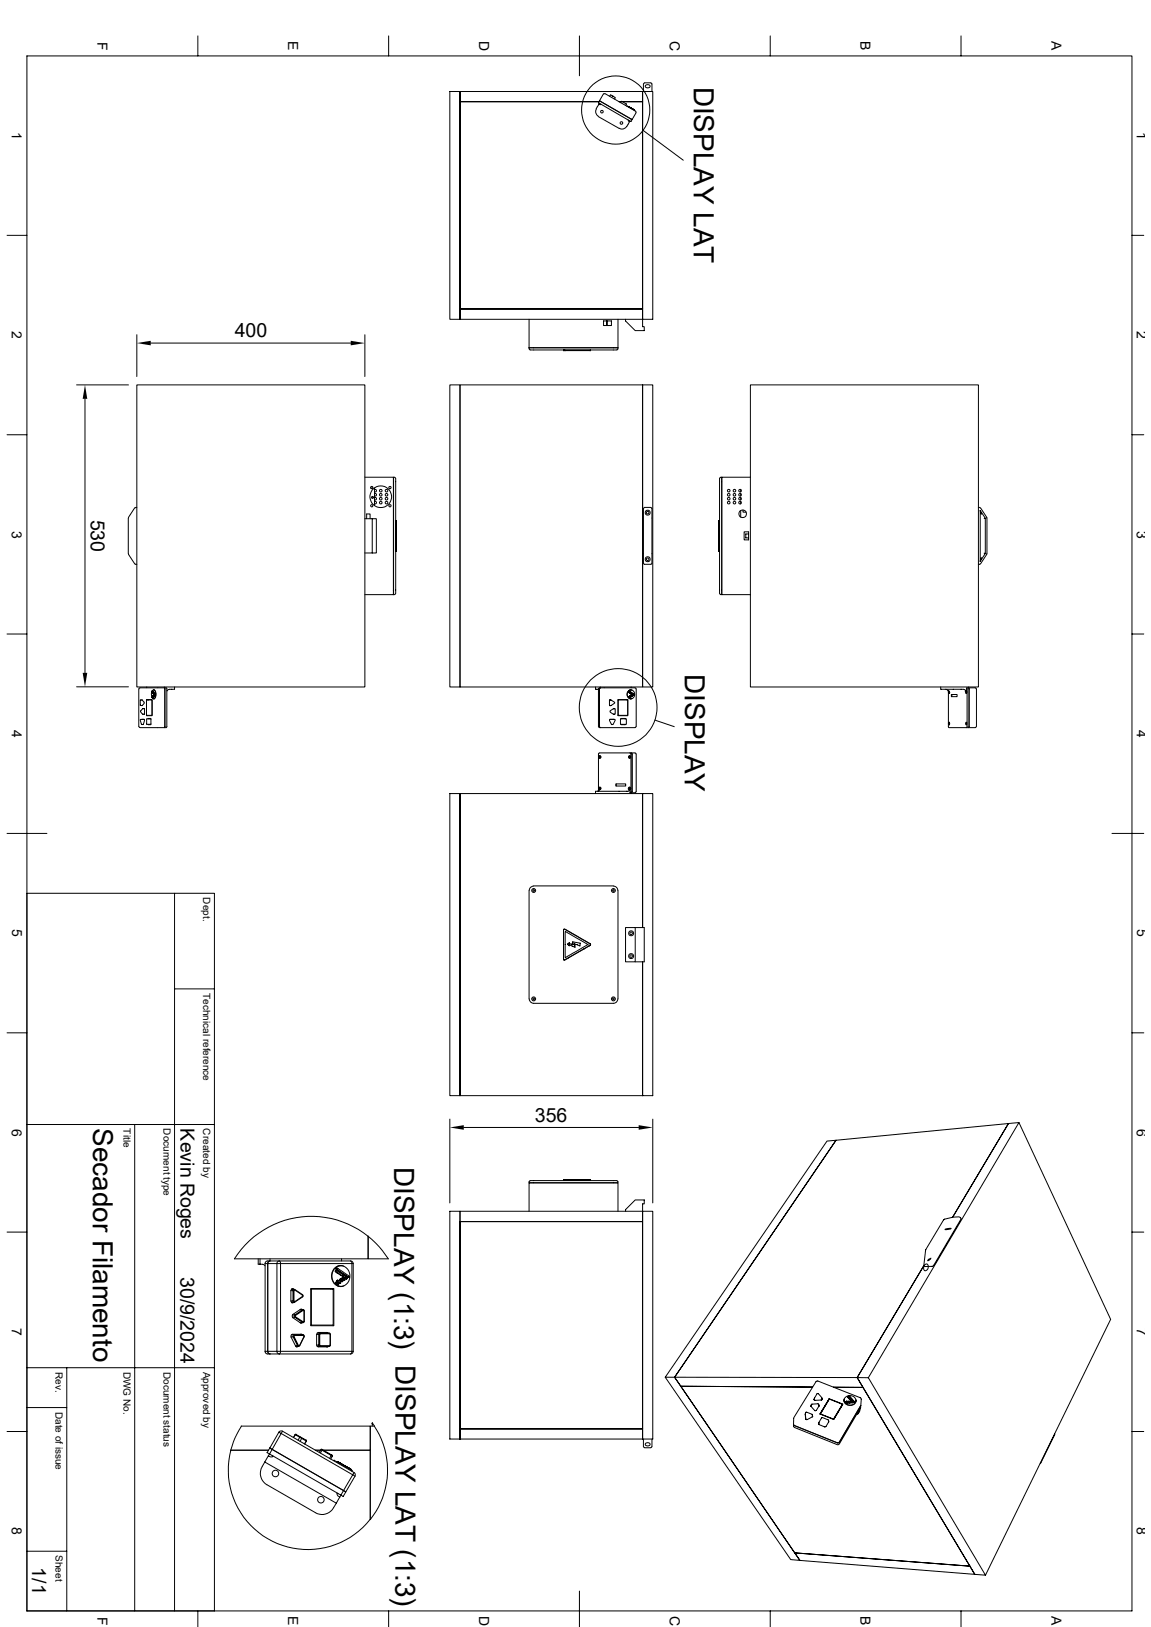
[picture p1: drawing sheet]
<svg xmlns="http://www.w3.org/2000/svg" width="297mm" height="420mm" viewBox="0 0 297 420" stroke-linecap="round" stroke-linejoin="round" font-family="sans-serif">
<g fill="none" stroke="#000" stroke-width=".26">
<path d="M6.9 14.4h285.2v401.4h-285.2zM51.1 9.3v5.1M100.3 9.3v5.1M149.5 9.3v10.3M198.8 9.3v5.1M248 9.3v5.1M116.1 23.6h2.6v58.8h-2.6zM118.7 23.6h47.1v56.2h-47.1v-53.6h35.9h-35.9zM153.9 28.1a1.37 1.37 0 0 0 .5 1.9M154.4 30.1l5.4 3M154.6 26.9l-.8 1.2M154.7 26l8.4 4.9-.3 .5-8.3-4.8z"/>
<path d="M154.7 26.7l-.1 .2M154.7 26l8.4 4.9 1-1.8M154.9 26.8l.2 .2-.5-.1M155.7 24.3l-1 1.7M156.1 24.2l-.4 .1M156.1 24.2l7.9 4.5M157.5 24.6l-.2 .2M157.5 24.5l1.2 .6M158.7 25.2h.1M158.7 25.3l-.1 .3M159.7 26.2h.6M160.4 26.2l-.2 .3"/>
<path d="M160.4 26.2h.1M160.4 26.2l1.2 .6M160.6 26.2h5.2M161.6 26.8l-.1 .4M161.7 32.6a1.37 1.37 0 0 1-1.9 .5M161.8 27.4l2 1.2M162.2 27.5l.4 .2M162.2 27.5v.1M162.2 27.5h.1M162.3 31.1l-.2-.1 .3 .4-.6 1.2M162.6 27.7l.2 .2M162.6 27.7l-.1 .1"/>
<path d="M162.6 31.2l-.2 .2M162.8 27.9l.2 .1M162.8 27.9h-.1M163 28l.3 .1M163 28h.1M163.3 28.1l.2 .1M163.3 28.1l-.1 .1M163.5 28.2l.2 .2M163.5 28.2h.1M163.5 28.2l-.1 .1M164 28.7l.1 .4M165.8 23.6h2.6v58.8h-2.6z"/>
<path d="M165.9 33.7l10.4 7.7M166.3 21.4l-.2 .2-.1 2M166.3 21.4h1.6M166.5 22.1a.65 .65 0 0 1 .8-.3 .65 .65 0 0 1 .4 .6 .65 .65 0 0 1-.7 .3 .65 .65 0 0 1-.5-.6zM167.9 21.4l.3 .3M168.2 21.7v1.9M1.8 60.7h5.1M118.7 79.8h47.1v2.6h-47.1zM292.1 60.7h3M19.8 99.4h13.3M35.3 99.4h58.8v77.9h-58.8zM35.3 86.4v10.8"/>
<path d="M38.9 88.6h51.6M94.1 86.4v10.8M116.1 99.4h2.6v77.9h-2.6zM118.7 99.4h47.1v77.9h-47.1zM136.5 82.4v7.6M136.5 89.8h23v.2M136.6 90a.88 .88 0 0 0 1.1 .3h21.5l.2-.3M145.7 90.3h-.3v.2h7v-.2M145.9 90.4l-.4 .1M145.9 90.4h6.5M145.9 90.4l-.3 .1M155.7 82.8h2.1v1.2h-2.1z"/>
<path d="M156.5 82.8v1.2M156.7 82.8v1.2M159.5 82.4v7.3h-23M161.4 82.4v.4l2.5 2.5h2.3v-1h-.4v-1.9M165.8 99.4h2.6v77.9h-2.6zM193.6 99.4h58.9v77.9h-58.9zM1.8 112.2h5.1M21.9 103v70.7M292.1 112.2h3M33.1 133.7v9.2M33.2 133.6l-.1 .1M34.8 131.1l-1.7 2.5"/>
<path d="M35 131h.3M35 131l-.2 .1M94.1 133.9h3v8.8h-1v-8.8M94.1 123.2h7.4v29.1M95.5 133.9v-1.2h-.9v1.2M95.6 126h.6M95.8 128.4h.3v.3M96.6 126v4.5M96.7 128.4a.33 .33 0 0 1 .5 .3 .33 .33 0 0 1-.5 .3M96.7 127.4a.33 .33 0 0 1 .5 .3 .33 .33 0 0 1-.5 .3M96.7 129.5a.33 .33 0 0 1 .5 .3 .33 .33 0 0 1-.5 .2M96.7 126.4a.33 .33 0 0 1 .5 .3 .33 .33 0 0 1-.5 .3"/>
<path d="M102.1 123.5l-.2-.3h-.3v29.1M102.1 123.5v29.7M102.1 134.4l.1 7.9v-.1M102.2 138.6v3.6M102.2 138.2v.4M102.2 134.4v3.8M166.3 131l-.2 .2-.1 14.2 .2 .3h1.8l.2-.3M166.3 131h1.6M167.9 131l.3 .3M168.2 131.3v14.1M185.5 134.5v7.7M185.7 134.4l-.2 7.9 .1-7.9 .1 .2"/>
<path d="M185.7 123.5v29.7M185.7 123.5l.2-.3h.3v30.3h-.3l-.2-.3M191.1 126.3v.7M191.1 127.4v.7M191.1 128.4v.7M191.1 129.4v.7M191.1 131.8v1.7M191.7 131.7v.5h.8M192 137.3h1.2v2.1h-1.2zM193.2 137.8h-.8v1.1h.8M193.6 123.2h-7.3v30.3h7.3M252.5 131h.3"/>
<path d="M252.8 131l.2 .1M252.9 131.8l1.4 2M253 131.1l1.6 2.5M253.2 132.8l-.3-1v13.1M254 133.9l.3-.1v9.1M254.6 133.6v.1M254.7 133.7v9.2M33.1 142.9l.1 .1M33.1 143.1l1.7 2.4 .5 .2M94.1 142.7h2M101.5 152.3v1.2M102.1 153.2l-.2 .3h-7.8"/>
<path d="M102.2 142.2l-.1 .1M185.7 142.2v.1M253.2 143.9l-.3 1M254 142.8l.3 .1-1.4 2M254.6 143.1l-1.6 2.4-.5 .2M254.6 142.9v.1M1.8 163.7h5.1M19.8 177.3h13.3M35.8 177.8v9.7M36.1 177.6l-.2 .2M36.1 177.5h6.3M37.8 177.3v.2"/>
<path d="M39.2 178.6l.4 .6M39.2 179.9l.2 .3M39.2 179.9l.1 .1M39.2 178.6l.5 .6M39.2 179.9l.2 .1M39.2 178.6h.1M39.3 178.4l.1-.2a.87 .87 0 0 1 .8 .5 .87 .87 0 0 1-.1 .9l-.4 .8a1.32 1.32 0 0 1-.5-2M39.3 178.3l.8 1.1-.9-.9zM39.3 178.3l.7 1.1M39.3 179.7l.2 .3M39.3 179.7h.2M39.4 179.7h-.1"/>
<path d="M39.4 179.7l.1 .3M39.4 179.7l.2 .2M39.5 179.7h.2M39.5 179.6l.2 .2-.2-.1M39.6 179.9l-.1 .1M39.6 178.1a1.35 1.35 0 0 1 0 2.3h.2M39.6 178.1h.2M39.6 179.2h.1M39.7 178.1h.1M39.7 179.4l.1 .3M39.7 179.4l.2 .2-.1 .1M39.7 179.2l.2 .3"/>
<path d="M39.7 179.2l.3 .3M39.7 179.7l-.1 .1M39.9 179.5h.1M42.4 177.3v.2h.5M42.4 177.6v10.2M42.9 177.6v10.2M45 177.3v.6a2.26 2.26 0 0 0-1.9 .4M153.7 177.3v.6l.7 .2M154.7 177.6l-.3 .2v9.8l.3 .2M154.9 177.3v.2h-.2M154.9 177.6l-.2 .2v9.8l.2 .2M154.9 177.5h9"/>
<path d="M162.2 178.4a1.09 1.09 0 0 1 1.6 .5 1.09 1.09 0 0 1-.9 1.5 1.15 1.15 0 0 1-1-.8 1.15 1.15 0 0 1 .3-1.2zM162.2 178.6l.5 .5zM162.2 178.4h.1M162.2 178.6l.8 .6M162.2 178.6h.1M162.3 179.9l-.1 .1M162.3 179.9l.3 .3-.4-.1 .3 .1M162.3 178.4h.1M162.3 179.7l.4 .3M162.3 178.3l1.4 1-1.4-.8 1.4 .9M162.4 179.7l.3 .3M162.5 179.7h-.2"/>
<path d="M162.5 179.7l.3 .2-.1 .1M162.5 179.7h-.1M162.7 179.6h.1M162.7 179.7l.1 .1M162.7 179.6v.1M162.7 179.1l.2 .1zM162.7 179.6l.3 .2h-.2M162.7 179.7l.2 .1M162.7 178.1h.1M162.7 178.1l-.3 .1M162.8 178.1h.1M162.9 179.8h.1"/>
<path d="M162.9 177.3v.2M162.9 179.4l.3 .3M163 179.4l.2 .1v.2M163 179.4h.1M163 179.2l.2 .2zM163 179.2h.1M163.1 179.2l.3 .3M163.1 179.2h.1M163.1 178.2a1.08 1.08 0 0 0-1.3 1 1.08 1.08 0 0 0 1.3 1.1M163.2 179.4l.2 .1M163.9 177.6l.2 .2M164.2 177.8v9.7"/>
<path d="M242.7 177.3v.6h5.8l.7 .4M244 177.9l.6 .4M244.6 178.3a.44 .44 0 0 1 .4 .6M244.6 178.3l.3 9.5M244.8 178.4l-.1 .3 .3 .2M244.9 178.4l.1 .6M245 178.5v.4M245.5 179.3h1.5v.5h-1.5zM245.6 179.3v.5M249.2 178.3l-.1 .1a.35 .35 0 0 0 0 .4 .35 .35 0 0 0 .4 .1l-.1-.6v.7M249.4 177.6v10.2M249.5 178.4v.5"/>
<path d="M249.9 177.3v.2h-.5v.8h-.2M249.9 177.6v10.2M249.9 177.5h1.8M251.7 177.6l.2 .2M252 177.8v9.7M292.1 163.7h3M35.9 187.5l.2 .3M36.1 187.8h6.8M36.6 180.7l.6 .5M36.6 182.1h.1M36.6 185.7v.1M36.6 185.7h.6"/>
<path d="M36.7 180.7h.1M36.7 182.1h.1M36.7 180.7l-.5 .1v1.3h.5M36.7 185.7v.1M36.9 187l.4-1.2-1-.1 .2 1.2 .5 .1M37 187h.1M37 185.7v.1M37.1 184.4h.1M37.2 183v1.4M37.2 181.3v.2M37.2 181.6l-.5 .6M37.3 184.4h.1"/>
<path d="M37.3 182.9l-.5 .1-.5 .6 .5 .8h.5M37.8 180.7h1.4v4h-1.4zM37.8 180.6h1.4v4.1h-1.4zM37.9 180.6v.1M37.9 184.7h.1M38 180.6v.1M38 184.7h.1M38.2 180.6v.1M38.2 187h.1M38.3 185.5h-.1M38.3 187.1h.6M38.3 185.5h.6"/>
<path d="M38.3 180.6l.1 .1M38.4 187v.1M38.4 180.7h.1M38.4 187h.1M38.4 185.5h.1M38.7 187h.1M38.7 185.5h.1M38.9 185.5v1.5M38.9 185.5l-1.1 .1v1.3l1.1 .1M39.3 180l.1 .2M39.4 180v.2M39.7 180.4h.1"/>
<path d="M39.8 180.4h.1M154.7 187.8h9.2M154.8 195.1a.35 .35 0 0 0-.2 .3 .35 .35 0 0 0 .2 .3M155 195.2v.4M157.3 185.7l1.4 .1-.5 1.1-.4 .1M157.3 180.7h.3l1 .7-.9 .7h-.4M157.4 180.6v.1M157.4 180.7h.1M157.4 182.2h.1M157.4 185.7l-.1 .2 .5 1.1h.3M157.4 185.7h1.1M157.5 183.5v.3"/>
<path d="M157.5 183.9l.8 .5M157.5 180.7l-.2 .1v1.2l.2 .2M157.9 187h.1M158 187h-.1M158.3 182.9l.5 .2v1.1l-.5 .2M158.3 185.7l.2 .1M158.3 184.4h.2M158.3 183h.2M158.3 182.9l-.8 .6M158.4 184.4h.1M158.4 182.9v.1M158.4 182.9l.1 .1"/>
<path d="M158.5 185.7l.1 .1M158.5 184.4h-.1M159.5 180.6h2.5v4.1h-2.5zM159.5 180.7v4M159.5 180.7h2.5v4h-2.5M160.2 187h1.3M160.3 185.5l-.2 .1v1.3l.2 .1M160.3 187.1h1M160.3 185.5h1M161.2 185.5h.3M161.2 187h.1M161.4 187h-.2"/>
<path d="M161.5 187h-.2M161.5 185.5h-1.3M161.5 185.5v1.5M161.7 180.7h.1M161.8 180.6l-.1 .1M161.9 180.6h.1M161.9 184.7h.1M162.2 180h.1M162.4 180.3l.4 .1M162.5 180.2h.1M162.5 195.1l-.2 .3 .2 .3M162.6 194.4l.2 .2v9.8l-.2 .2"/>
<path d="M162.7 180h.1M162.7 195.2v.4M162.9 194.4l.2 .2v9.8l-.2 .2M162.9 180.3l-.1 .1M164.1 187.5l-.2 .3M164.1 194.6l-.1-.2h-9.4l-.2 .2v9.5M164.2 194.6v9.7M169 185.9l5 1.7M244.8 186.5a.3 .3 0 0 1 .3 .3 .3 .3 0 0 1-.3 .3zM244.9 187.8h6.8M245 186.4v.7M245 186.6v.4"/>
<path d="M249.3 186.5a.3 .3 0 0 1 .2 .3 .3 .3 0 0 1-.2 .3zM249.4 186.4v.7M249.5 186.6v.4M251.9 187.5l-.2 .3M1.8 215.1h10.3M116.1 204.9h2.6v77.9h-2.6zM118.7 204.9h47.1v34.5v-34.5h2.6v77.9h-49.7zM154.5 203.9l-.4 .4M154.8 203.2a.36 .36 0 0 0-.2 .3 .36 .36 0 0 0 .2 .4M155 203.4v.3M158.9 202.4h2.6v.5h-2.6zM159 202.4v.5"/>
<path d="M162.4 203.9l-.3 .4h-8.4v.6M162.4 203.9a.33 .33 0 0 1-.2-.5 .33 .33 0 0 1 .4-.1 .33 .33 0 0 1 .1 .5l-.1 .1M162.4 203.9l.2 .7h.3v.3M162.5 203.2l-.2 .3 .2 .4M162.7 203.4v.3M162.9 204.6h1M164.1 204.3l-.2 .3M286.9 215.1h8.2M6.9 230.6h48.4v185.2M45 230.6v185.2M136.5 229.9v28M137.7 228.7h20.6"/>
<path d="M137.7 228.7l-.8 .4-.3 .8M158.3 228.7l.8 .4 .3 .8M159.5 229.9v28M161.4 239.4h2.5v8.9h-2.5zM163.9 239.4h2.3v8.9h-2.3M45 255.3h10.3M136.6 257.9l.3 .8 .8 .3h20.6l.8-.3 .3-.8M145.9 240.5l5.8 3.3-5.8 3.4zM146.4 243.7l.5-.4v.3l1 .2-.1-.7 1.9 .4-.1 .7-1.3-.6 .1 .9-1.4-.6-.1 .3zM152.3 243.6l-5.7-3.3a.72 .72 0 0 0-1.2-.3v7.7l.3 .1M152.3 244l-6.6 3.8M152.3 243.6v.4"/>
<path d="M152.3 243.6l-6.1-3.4a.46 .46 0 0 0-.8-.2v7.6l.3 .2M165.8 248.3v34.5M1.8 266.6h5.1M292.1 266.6h3M6.9 290.3h48.4M34.8 290.3v125.5M116.1 288.9v21.6M119.7 291h45.1M168.4 288.9v21.6M260.2 290l-44.5 4.3-41.6 61.2 1.6 2.3M260.2 290l2.7-.2-38.8 65.8M260.2 290l-14.4 24.2"/>
<path d="M262.9 289.8l23.7 50.8-32.3 66-2.8-.2-30.3-50.8M1.8 318.1h5.1M116.1 312.7h2.6v58.8h-2.6zM118.7 312.7h47.1v2.6h-47.1zM118.7 315.3h47.1v53.6h-47.1zM136.5 305.1v.2h23v-.2M136.5 312.7v-7.3h23v7.3M136.8 304.8l-.2 .3M136.8 304.8h22.4M145.5 304.6v.1M145.5 304.6h.1M145.5 304.7h6.9"/>
<path d="M145.5 304.7l-.1 .1M145.5 304.6h6.9v.2M159.2 304.8l.2 .3M165.8 312.7h2.6v58.8h-2.6v-60.7h.4v-1h-2.3l-2.5 2.5v.4M243.5 314.9a10.1 10.1 0 0 1 4-.8l.4 .2v.4l-6.9 11.9-.5 .3h-1.8l-.3-.5 .5-3.8zM243.9 317.3l1.5-.2-1.1 .3zM292.1 318.1h3M63.3 321.4a23.4 23.4 0 0 1 36.9 3.6h-5.2v-5.9v5.9h-34.5zM66.6 325v1.3h.5M67.1 326.3l.8 .1 .5 .3M67.1 325v1.3M68.4 326.2h3.1"/>
<path d="M68.4 326.2v22.6M69.7 325v.5l-1 .1-.3 .6M71.5 326.2a.5 .5 0 0 1 .4-.7 .5 .5 0 0 1 .5 .7M71.5 326.2h.9M71.5 326.2v22.6M72.4 326.2h18.4M72.4 326.2v22.6M75.1 333.2h.5v2.6h-.5zM75.1 335.8l.2 .5h.4M75.2 332.8h.7M75.2 336.2h.7M75.3 332.7l.2 .1"/>
<path d="M75.4 332.7h.1M75.4 339.4h.7M75.5 336.2l-.2 .1M75.5 336.3h-.1M75.5 332.7l.1 .1M75.5 332.7h.2M75.5 336.3h.2M75.6 339.3l-.2 .4 .2 .4 2 1.4M75.6 333.2h.3M75.6 336.2l-.1 .1M75.7 332.7h-.4l-.2 .5M75.7 332.7l.1 .1"/>
<path d="M75.8 336.2l-.1 .1M75.9 335.8l.1 .2M75.9 335.8h-.3l.3 .4M75.9 333.2v2.6M75.9 332.8l-.3 .4M75.9 332.8l2.2 1.4 .1 .3-.1 .3-2.2 1.4M76 339.5l.2 .1M76 339.4l-.1 .5 .2 .1M76 336l.1 .1M76.1 333l2 1.4v.2M76.1 332.9l-.1 .1M76.1 333l-.2 .2"/>
<path d="M76.2 339.6v.3M77.6 338v.1M77.7 337.9l.2 .2M78 338.1l-.4-.1-2 1.3M78 334.6l.1 .2M78.1 334.2l-.1 .1M78.1 334.6l-2 1.4M78.2 338.2l-.1-.1-2 1.3M78.2 338.1h-.1M78.2 338.2l-2 1.4M78.2 338.1l.3 .2v2.9l-.3 .2M78.2 338.1h-.8"/>
<path d="M78.3 338.3l.1 .1M78.5 338.4l-.1 2.7M80.2 332.8h.1v9.3M80.2 332.6h5.9v9.6h-5.9zM80.3 332.8h5.7M85.5 332.6l-.1 .1M85.8 332.6l.1 .2M86 332.6v.2M86 332.8v9.3h-5.8M86.5 328v.3M86.5 328.3l.5 .3M86.5 331.2l.1 .1"/>
<path d="M86.5 328.3h.1M86.5 328h.1M86.6 327.3a2.43 2.43 0 0 1 3 .1 2.43 2.43 0 0 1 .5 3 2.3 2.3 0 0 1-2.7 1.6 2.3 2.3 0 0 1-1.8-2.6l.4-1.4zM86.6 331.3l.6 .4M86.6 331.3h.1M86.6 328v.3M86.6 328.3l.5 .3M86.6 331.2l.1 .1M86.7 331.3l.5 .4M86.7 327.4v.2M86.7 327.4h.1M86.7 327.6l1.1 .7"/>
<path d="M86.7 327.6h.1M86.7 328h-.2M86.7 327.4l.1 .2M86.8 331l-.3 .2 .1-.2M86.8 331h.1a.49 .49 0 0 1 .4 .6l-.1 .1M86.8 327.6l1.1 .7M86.8 328h-.2M86.8 328l1.6 1.1-.2 .2-.4-.3M86.8 331h-.1M86.9 327.3l-.2 .1M86.9 327.3l3.2 2.1 .1 .2-.2 .1M87 330.6v.2"/>
<path d="M87 330.6h.1M87 330.8l.8 .4M87 328.6l.7 .4M87 330.8h.1M87 328.6h.1M87 331.9l.8 .2M87 330.6l.1 .2M87 330.6l.2-.1a.59 .59 0 0 1 .6 .7l-.7-.4M87.1 328.6l.7 .4M87.2 330.5l-.2 .1M87.7 330.3v.2M87.7 329l.6 .3"/>
<path d="M87.7 330.3h.1M87.7 329h.1M87.7 330.5l.3 .2M87.7 330.5h.1M87.8 330.3v.2M87.8 330.2a.44 .44 0 0 1 .5 .1 .44 .44 0 0 1 0 .5M87.8 330.2l-.1 .1M87.8 330.2h.1M87.8 326.7l-.8 .2M87.8 330.5l.3 .2M87.8 328.3l1.6 1.1M87.8 326.7h.2"/>
<path d="M87.8 332.1h.2M87.8 328.3h.1M87.8 326.7h.5M87.8 330.2v.1M87.9 328.3l1.6 1.1M88 330.7l.3 .1M88 330.7h.1M88.1 330.7l.2 .1M88.1 325v.5M88.3 332.1h-.5M88.3 330.1l.2 .2M88.3 329.9v.2"/>
<path d="M88.3 330.1h.1M88.3 329.9h.1M88.3 329.9h.2M88.3 330.1l.3 .2M88.4 329.9h-.1M88.4 329.4l.1 .1M88.4 329.4h.1M88.5 329.9l.5 .3v.2l-.2 .1M88.5 329.5l.4 .3M88.5 329.5h.1M88.5 330.3l.2 .2M88.5 329.4l.3-.1a.89 .89 0 0 1 .8 .8h-.1"/>
<path d="M88.5 330.3h.1M88.5 329.4l.1 .1M88.6 329.5l.4 .3M88.6 330.3l.2 .2M88.7 329.2l-.3 .2M88.7 326.9a2.56 2.56 0 0 0-2.7 .9 2.56 2.56 0 0 0-.1 3 2.21 2.21 0 0 0 2.8 1.1M88.7 330.5h.2M88.7 330.5h.1M88.9 329.8l.6 .3M88.9 329.8h.1M89 329.8l.5 .3M89.4 329.4l.6 .3"/>
<path d="M89.4 329.4h.1M89.5 329.4l.5 .3M90.5 325.5h-20.8l-.4 .2-.2 .3v23l.6 .5M90.5 325.5l.2 .2 .1 .5M90.5 325.5l.6 .3v.4M90.8 326.2v22.6M90.8 326.2h.3M91.1 326.2v22.6M238.5 326.6l-17.3 29M238.8 326.4a.45 .45 0 0 1 .5-.1 .45 .45 0 0 1 .2 .4 .91 .91 0 0 1-1 1.3l-.2-1zM240.1 325l-.5 .5M240.2 324.8l-.5 .2-.3 .5"/>
<path d="M6.9 353.1h48.4M17.2 353.1v62.7M68.4 348.8l.2 .5 .4 .2h21.5M71.5 348.8h-3.1M71.5 348.8a.5 .5 0 0 0 .4 .7 .5 .5 0 0 0 .5-.7M71.5 348.8h.9M72.4 348.8h18.4M75.1 345.1l1.3 2.5h.5M75.1 345.1h.5M75.2 344.6h3M75.4 340h.7M75.6 345.1l.3-.1 1.1 2.3"/>
<path d="M75.6 345.1l1.2 2.3h-.6M76 344.7l-.2-.1-.2 .5M76 344.7l-.1 .3M76 344.7h2.3M76 340l.2-.1 2.1 1.3 .1-.1M76.1 340l2.1 1.4M76.3 347.6h.7M76.5 347.6h-.1M76.7 347.6l-.2 .1M77 347.3l-.2 .1 .2 .2M77 347.3h.3M77.3 347.3v.1"/>
<path d="M77.4 341.4h.8M77.6 344.4v.2M77.6 344.4l.3 .2M77.6 341.4h.4M77.9 341.4l-.2 .1M78.1 344.6l-2.6-.2-.4 .3v.4M78.2 341.2l-.1 .1M78.2 344.6l.1 .1M78.2 344.6l.3 .2v.3l-1.2 2.3-.3 .2M78.3 344.7l.1 .3M78.4 341.1h.1M78.5 345.1l-1.2 2.2"/>
<path d="M81.7 347.2l.4 .5 2.7-.1M82.3 344.5h-.6v2.7h.6M82.3 347.2l.1 .3 .2-.1M82.3 344.5h.2M82.3 344.5v2.7M82.3 347.2h.2M82.5 347.2l.1 .2M82.5 344.5v2.7M82.6 344.3l-.2-.1-.1 .3M82.6 344.3l-.1 .2M82.6 347.4h2.4M82.6 344.3h2.4"/>
<path d="M84.4 347.6l-.1 .1 .3-.1M84.4 344.1l-.1-.1 .3 .1M84.8 344.1l-2.7-.1-.4 .5M84.9 344.1l.4 .2v3l-.4 .3M84.9 344.1l.1 .2M84.9 347.6h-3.1M84.9 344.1h-3.1M85 347.4l-.1 .2M85 344.3l.2 .2M85.2 347.2l-.2 .2M85.2 347.2h.1M85.3 344.5l-.1 2.7"/>
<path d="M86 342.1v.1M90.8 348.8h.3M90.8 348.8l-.1 .5-.2 .2M91.1 348.8v.4l-.6 .3M171.7 355.5l32.3 47.1 2.4 .2M175.7 357.8l29.4 43.1 45.2 3.4-27.6-46.2M175.7 357.8l34 .3M215.1 358.1h7.6M221.2 355.6h2.9l30.2 51M222.7 358.1l-1.5-2.5-47.1-.1 41.6-61.2-2.3 .3-41.7 60.9h2.4l32.3 47.3M1.8 369.5h5.1M6.9 363.3h10.3"/>
<path d="M62.2 368.1h33.3v6.3h-12.1h12.1v17.9M62.3 368.1l-1.6 3-1.1 3.2M68.3 377.4a4.2 4.2 0 0 0-.8 4.3l.6 .9 .8 .7 12.5 7.2a3.4 3.4 0 0 0 4.7-1.3l.7-1.2M68.3 377.4l18.5 10.6M69.3 375.8l-1 1.6M69.3 374.4h-9.7a20.5 20.5 0 0 0 10.7 23.5 20.5 20.5 0 0 0 25.2-5.7M69.6 373.8l19.6 11.3-.6 1.2-19.7-11.3zM69.6 373.8l19 11M70.2 375.7l.2 .3-.6 .1-.5-.3M72 369.7l.6 .3M72 369.7l-2.4 4.1M72.6 370l-3.3 5.8"/>
<path d="M72.6 370l18.4 10.7-2.4 4.1M72.9 369.4l-.3 .6M72.9 369.4h-.7l-.2 .3M72.9 369.4l18.5 10.7M76.2 370.3h.1M76.2 370.3l1.1 .7M76.2 370.3l-.5 .8M76.4 370.2v.1M76.4 370.3h-.2M76.4 370.3l-.2 .1M76.4 370.3l1.2 .7M77.3 371l-.4 .8"/>
<path d="M77.3 371l.6 .3M77.6 371l-.3 .1M77.6 371l1.4 .8M77.8 371.1l.1 .2M77.9 371.3l-.5 .8M77.9 371.3l1.1 .7M79 371.8v.1M79 371.8v.2M79 371.8h.1M79 372l-.4 .7M79 372h.1M81.4 374.4h1.3"/>
<path d="M82.7 375.1l.4-.7 2.4 1.3M82.8 374.2l-.4 .7M82.8 374.2l.3 .2 .1-.2M83 374.1l.2 .1M83 374.1l-.2 .1M83.2 374.2l2.4 1.4M85.5 375.7l.3 .2M85.5 375.7l-.5 .8M85.6 375.6l.2 .3M85.6 375.6l-.1 .1M85.8 375.9l-.5 .7M86.1 377.1l.1-.2 4.6 2.7v.2"/>
<path d="M87.2 377.3l-.2 .1M87.2 377.3l-.1 .1 .1-.1M87.2 377.3h.1M87.2 377.3l.6 .3M87.8 377.6l.1 .1M87.8 377.6l-.1 .2M87.9 377.7l.4 .3M87.9 377.7l-.1 .2M88.3 378h.1M88.3 378l-.1 .1M88.4 378h.1M88.4 378l-.1 .2"/>
<path d="M88.5 378l.1 .1M88.5 378l-.1 .2M88.6 378.1l.3 .2M88.6 378.1l-.1 .1M88.9 378.3l.1 .1M88.9 378.3l-.1 .1M89 378.4h.1M89 378.4l-.1 .1M89 378.4h.2M89.2 378.4l.2 .1M89.2 378.4l-.1 .2M89.4 378.5v.1"/>
<path d="M89.4 378.5l-.1 .2M89.4 378.6l.2 .1M89.4 378.6l-.1 .1M89.6 378.7l.4 .2M89.6 378.7l-.1 .1M90 378.9l.1 .1M90 378.9l-.1 .2M90.1 379l.4 .2M90.1 379h.1M90.1 379l-.1 .1M90.1 379l-.1 .2M90.5 379.2l.2 .1-.1 .2"/>
<path d="M90.5 379.2l-.1 .2M96.1 367.3v.8M96.1 367.3l.5 .8h-1.1v24.2M96.1 367.3h.1M96.1 367.4l.1 .1M96.6 368.2a20.5 20.5 0 0 1-1.1 24.1M165.8 368.9h-47.1v2.6M165.8 368.9v2.6h-47.1M166 371.5l.1 2 .2 .2M166.3 373.7h1.6M166.5 372.7a.65 .65 0 0 1 .8-.3 .65 .65 0 0 1 .4 .6 .65 .65 0 0 1-.7 .3 .65 .65 0 0 1-.5-.6zM168.2 373.4l-.3 .3"/>
<path d="M168.2 371.5v1.9M207.9 364.8v1.5l.3 .2 1.4-.7v-.4M207.9 365l-.1 .1M207.9 365.2h-.1M209.3 362.8v.3l1 1.1 .4-.1 .6-1.1M209.3 362.9v.1M209.6 365.7l-.1-.6-1.5-.6-.1 1.9M209.6 365.5l.1 .1M210.1 361.2v.1M210.1 361.3v.1M211.2 363.1l.1-.6-.2-.1-1.6 .1-.2 .6M211.2 363.1h.1"/>
<path d="M211.3 367.5l-.1 .1M211.3 362.7v.3M211.3 362.8v.1M211.3 367.4l-.1 .1M211.3 367.6l-.1 .1M211.7 365.1l3.4 1.2M212 361v.4l-1.6 .1-.3-.2v-.2M212 361.4v-.6l-.8-1.1h-.3l-.8 1.2v.5M212 361.1l.1 .2M212 361.3v.1M213.8 366.8v.3l-.8 1.2-1.6-.6-.2-.2M213.8 366.9l.1 .1"/>
<path d="M213.8 367.2l-.1-.7-1.6-.6-.8 1.3v.5M213.9 361.3h.1M214 361.1l3.5 1.4-2.4 3.9-3.5-1.4 2.4-3.8M214 361.2l-2.4 3.8M214 361.2h.1M217.4 362.5l-2.3 3.9zM217.4 362.5l-3.4-1.4-2.3 3.9M217.4 362.6v.1M217.4 362.5h.1M217.8 361.3v.2M217.8 361.4v.4M217.8 361.1a1.51 1.51 0 0 0 1.5 1.7 1.51 1.51 0 0 0 1.6-1.5"/>
<path d="M218 361.9l.3 .3 .1-.1M218.1 361.8l.3 .3M218.1 361.8l-.1 .1M218.2 360.6a1.56 1.56 0 0 1 1.7-.3 1.56 1.56 0 0 1 1 1.4 1.57 1.57 0 0 1-1.7 1 1.57 1.57 0 0 1-1.4-1.4zM218.4 361.7h.2l.3 .4h-.2zM218.4 361.7l.3 .5 .2-.2M218.7 360.6l.2-.1 .7 .9h-.1zM218.7 360.6l.8 .9 .1-.1M218.9 361.8l.2-.1 .2 .4M218.9 361.9l.4 .2M218.9 361.8l.4 .3M218.9 361.9h.1"/>
<path d="M218.9 361.8v.1M219 360.4h.2l1.4 1.5M219 360.4l.5 .6M219 360.4h.1M219.3 362v.1M219.3 361.8l.2-.1 .2 .3M219.3 361.8l.2 .2M219.3 361.8l.2 .1M219.3 361.8h.1M219.5 361.9v.2M219.5 362v.1M219.5 361l.9 1.1 .2-.2"/>
<path d="M219.5 361l.9 1 .2-.1M219.5 362.1h.1M219.6 361.6l.2-.1 .3 .4M219.6 361.7l.2 .2M219.6 361.6l.2 .2M219.6 361.7h.1M219.6 361.6v.1M219.7 362l-.2 .1M219.8 361.8l.2 .3 .1-.2M219.8 361.9l.2 .2 .1-.1M220.9 361.5v.2M220.9 361.6l-.1 .4"/>
<path d="M221.6 364.1l-.1 .7-.5 .4M222 363.6l-.5 1.2M222.1 362.8v.5l-5.5 9.4-.4 .3-11.2-4.5-.2-.8M222.1 362.8l-5.5 9.5-.3 .2-11.3-4.5-.2-.3M222.1 362.8l.1-1.6-.2-.4-11.2-4.3-5.9 9.4-.1 1.8M268.4 377.7h.2M272.1 370.1l.1 .1-3.7 7.4M292.1 369.5h3M87.3 385.6l-.4-.1 .3 .6 .5 .3-.9 1.6M88.6 384.8l-.9 1.6M91.4 380.1l-.4 .6 .6 .3M91.4 380.1l.2 .3v.6"/>
<path d="M91.6 381l-2.4 4.1-.6-.3M6.9 400.4h10.3M51.1 415.8v4.1M100.3 415.8v4.1M149.5 410.7v9.2M198.8 415.8v4.1M205.1 400.9l45.2 3.4 1.2 2.1-45.1-3.6zM248 415.8v4.1"/>
<circle cx="155.3" cy="28.8" r=".34"/>
<circle cx="158.9" cy="28.4" r="8.8"/>
<circle cx="160.4" cy="31.7" r=".34"/>
<circle cx="95.9" cy="130.6" r=".3"/>
<circle cx="95.9" cy="125.9" r=".3"/>
<circle cx="96.1" cy="128.4" r=".25"/>
<circle cx="98.2" cy="128.2" r="2.8"/>
<circle cx="98.3" cy="126.7" r=".34"/>
<circle cx="98.3" cy="127.7" r=".34"/>
<circle cx="98.3" cy="128.7" r=".34"/>
<circle cx="98.3" cy="129.7" r=".34"/>
<circle cx="99.7" cy="128.7" r=".34"/>
<circle cx="99.7" cy="126.7" r=".34"/>
<circle cx="99.7" cy="127.7" r=".34"/>
<circle cx="99.7" cy="129.7" r=".34"/>
<circle cx="100.6" cy="125.9" r=".3"/>
<circle cx="100.6" cy="130.6" r=".3"/>
<circle cx="167.1" cy="132.3" r=".34"/>
<circle cx="167.1" cy="132.3" r=".65"/>
<circle cx="188" cy="129.8" r=".34"/>
<circle cx="188" cy="127.7" r=".34"/>
<circle cx="188" cy="128.7" r=".34"/>
<circle cx="188" cy="126.7" r=".34"/>
<circle cx="189.5" cy="127.7" r=".34"/>
<circle cx="189.5" cy="128.7" r=".34"/>
<circle cx="189.5" cy="126.7" r=".34"/>
<circle cx="189.5" cy="129.8" r=".34"/>
<circle cx="191" cy="129.8" r=".34"/>
<circle cx="191" cy="128.7" r=".34"/>
<circle cx="191" cy="127.7" r=".34"/>
<circle cx="191" cy="126.7" r=".34"/>
<circle cx="191.7" cy="132.6" r=".98"/>
<circle cx="167.1" cy="144.4" r=".65"/>
<circle cx="167.1" cy="144.4" r=".34"/>
<circle cx="154.8" cy="195.4" r=".33"/>
<circle cx="154.9" cy="195.4" r=".19"/>
<circle cx="159.5" cy="182.6" r="10"/>
<circle cx="162.5" cy="195.4" r=".33"/>
<circle cx="162.6" cy="195.4" r=".19"/>
<circle cx="154.8" cy="203.5" r=".31"/>
<circle cx="154.9" cy="203.6" r=".19"/>
<circle cx="162.6" cy="203.6" r=".19"/>
<circle cx="137.7" cy="229.9" r=".5"/>
<circle cx="137.7" cy="229.9" r=".22"/>
<circle cx="158.3" cy="229.9" r=".5"/>
<circle cx="158.3" cy="229.9" r=".22"/>
<circle cx="137.7" cy="257.9" r=".5"/>
<circle cx="137.7" cy="257.8" r=".22"/>
<circle cx="158.3" cy="257.9" r=".5"/>
<circle cx="158.3" cy="257.8" r=".22"/>
<circle cx="162.9" cy="240.9" r=".34"/>
<circle cx="162.9" cy="246.8" r=".34"/>
<circle cx="162.9" cy="240.9" r=".65"/>
<circle cx="162.9" cy="246.8" r=".65"/>
<circle cx="71.1" cy="380.4" r=".85"/>
<circle cx="82.8" cy="387.1" r=".85"/>
</g>
<path d="M35.3 88.6l3.6-.6v1.2zM90.5 88l3.6 .6-3.6 .6zM21.9 99.4l.6 3.6h-1.2zM21.3 173.7h1.2l-.6 3.6zM116.1 291l3.6-.6v1.2zM164.8 290.4l3.6 .6-3.6 .6z" fill="#000"/>
<g font-size="7.2">
<text x="179.1" y="22.4" transform="rotate(90 179.1 22.4)">DISPLAY LAT</text>
<text x="176.7" y="174" transform="rotate(90 176.7 174)">DISPLAY</text>
<text x="23.9" y="291.3" transform="rotate(90 23.9 291.3)">Secador Filamento</text>
<text x="101.7" y="301.2" transform="rotate(90 101.7 301.2)">DISPLAY (1:3) DISPLAY LAT (1:3)</text>
</g>
<g font-size="5">
<text x="60.6" y="87">400</text>
<text x="23.5" y="134.2" transform="rotate(90 23.5 134.2)">530</text>
<text x="46.6" y="291.3" transform="rotate(90 46.6 291.3)">Kevin Roges</text>
<text x="138" y="289.6">356</text>
<text x="46.6" y="329.6" transform="rotate(90 46.6 329.6)">30/9/2024</text>
<text x="8.3" y="404.6" transform="rotate(90 8.3 404.6)">1/1</text>
</g>
<g font-size="3.6">
<text x="25.1" y="10.8" transform="rotate(90 25.1 10.8)">F</text>
<text x="74.4" y="10.7" transform="rotate(90 74.4 10.7)">E</text>
<text x="123.6" y="10.5" transform="rotate(90 123.6 10.5)">D</text>
<text x="172.8" y="10.5" transform="rotate(90 172.8 10.5)">C</text>
<text x="222.1" y="10.7" transform="rotate(90 222.1 10.7)">B</text>
<text x="271.3" y="10.7" transform="rotate(90 271.3 10.7)">A</text>
<text x="3.1" y="34" transform="rotate(90 3.1 34)">1</text>
<text x="293.4" y="34" transform="rotate(90 293.4 34)">1</text>
<text x="3.1" y="85.5" transform="rotate(90 3.1 85.5)">2</text>
<text x="293.4" y="85.5" transform="rotate(90 293.4 85.5)">2</text>
<text x="3.1" y="136.9" transform="rotate(90 3.1 136.9)">3</text>
<text x="293.4" y="136.9" transform="rotate(90 293.4 136.9)">3</text>
<text x="3.1" y="188.4" transform="rotate(90 3.1 188.4)">4</text>
<text x="293.4" y="188.4" transform="rotate(90 293.4 188.4)">4</text>
<text x="3.1" y="239.9" transform="rotate(90 3.1 239.9)">5</text>
<text x="293.4" y="239.9" transform="rotate(90 293.4 239.9)">5</text>
<text x="3.1" y="291.3" transform="rotate(90 3.1 291.3)">6</text>
<text x="293.4" y="291.3" transform="rotate(90 293.4 291.3)">6</text>
<text x="3.1" y="342.8" transform="rotate(90 3.1 342.8)">7</text>
<text x="293.4" y="342.8" transform="rotate(90 293.4 342.8)">7</text>
<text x="3.1" y="394.3" transform="rotate(90 3.1 394.3)">8</text>
<text x="293.4" y="394.3" transform="rotate(90 293.4 394.3)">8</text>
<text x="25.1" y="417.3" transform="rotate(90 25.1 417.3)">F</text>
<text x="74.4" y="417.2" transform="rotate(90 74.4 417.2)">E</text>
<text x="123.6" y="417.1" transform="rotate(90 123.6 417.1)">D</text>
<text x="172.8" y="417.1" transform="rotate(90 172.8 417.1)">C</text>
<text x="222.1" y="417.2" transform="rotate(90 222.1 417.2)">B</text>
<text x="271.3" y="417.2" transform="rotate(90 271.3 417.2)">A</text>
</g>
<g font-size="2.6">
<text x="52.5" y="231.6" transform="rotate(90 52.5 231.6)">Dept.</text>
<text x="52.5" y="256.3" transform="rotate(90 52.5 256.3)">Technical reference</text>
<text x="31.9" y="291.3" transform="rotate(90 31.9 291.3)">Title</text>
<text x="42.2" y="291.3" transform="rotate(90 42.2 291.3)">Document type</text>
<text x="52.5" y="291.3" transform="rotate(90 52.5 291.3)">Created by</text>
<text x="14.4" y="354.1" transform="rotate(90 14.4 354.1)">Rev.</text>
<text x="31.9" y="354.1" transform="rotate(90 31.9 354.1)">DWG No.</text>
<text x="42.2" y="354.1" transform="rotate(90 42.2 354.1)">Document status</text>
<text x="52.5" y="354.1" transform="rotate(90 52.5 354.1)">Approved by</text>
<text x="14.4" y="364.4" transform="rotate(90 14.4 364.4)">Date of issue</text>
<text x="14.4" y="401.4" transform="rotate(90 14.4 401.4)">Sheet</text>
</g>
</svg>
